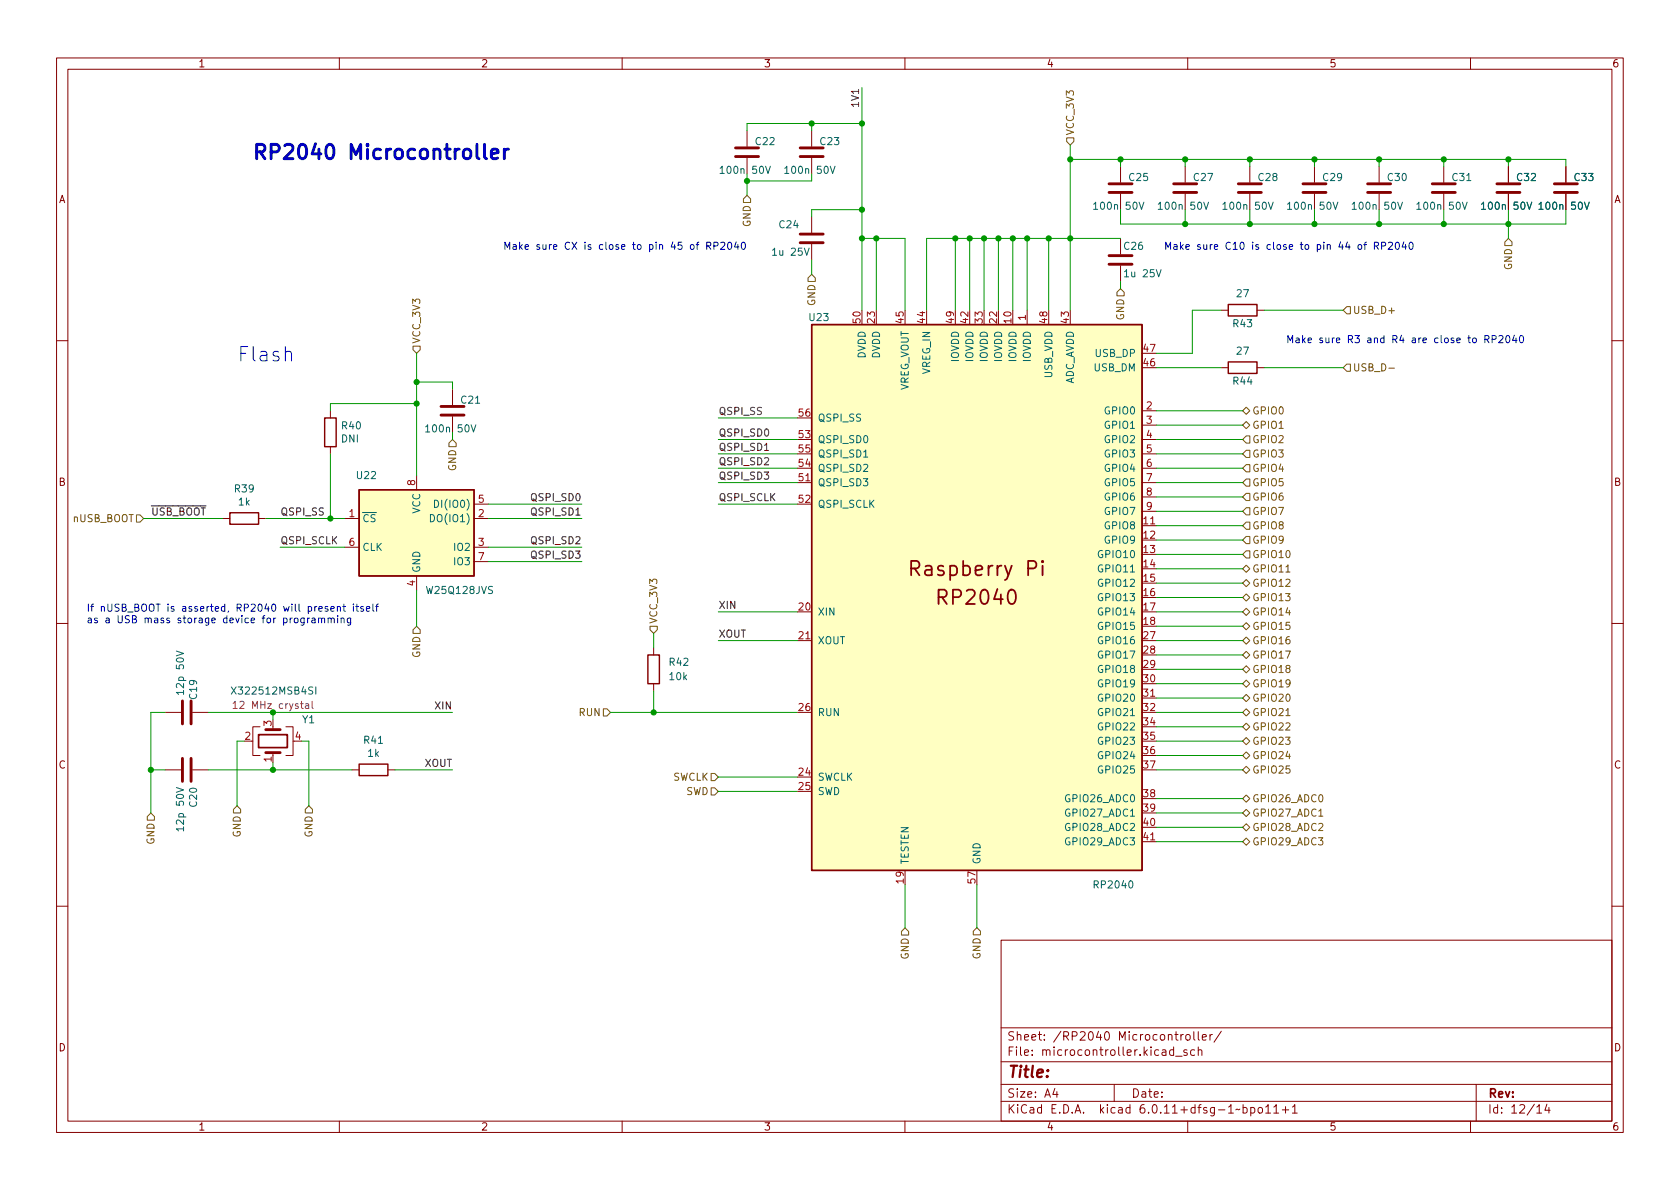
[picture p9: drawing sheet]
<svg xmlns="http://www.w3.org/2000/svg" width="297mm" height="210mm" viewBox="0 0 297 210" stroke-linecap="round" stroke-linejoin="round" font-family="sans-serif">
<g fill="none" stroke="#840000" stroke-width=".18">
<path d="M10 10.2h277v190.1h-277zM12 12.2h273v186.1h-273zM60 10.2v2M110 10.2v2M160 10.2v2M210 10.2v2M260 10.2v2M132.1 23.1v2.8M132.1 27.9v2.8M143.5 23.1v2.8M143.5 27.9v2.8M143.5 38.3v2.8"/>
<path d="M198.1 29.5v2.8M198.1 34.3v2.8M209.5 29.5v2.8M209.5 34.3v2.8M221 29.5v2.8M221 34.3v2.8M232.4 29.5v2.8M232.4 34.3v2.8M243.8 29.5v2.8M243.8 34.3v2.8M255.3 29.5v2.8M255.3 34.3v2.8"/>
<path d="M266.7 29.5v2.8M266.7 34.3v2.8M276.9 29.5v2.8M276.9 34.3v2.8M143.5 43.2v2.8M152.4 54.9v2.5M154.9 54.9v2.5M160 54.9v2.5M163.8 54.9v2.5M168.9 54.9v2.5M171.4 54.9v2.5M174 54.9v2.5"/>
<path d="M176.5 54.9v2.5M179.1 54.9v2.5M181.6 54.9v2.5M185.4 54.9v2.5M189.2 54.9v2.5M198.1 42.2v2.8M198.1 47v2.8M215.9 54.9h1.3M222.2 54.9h1.3M10 60.2h2M58.4 72.6v1.3M58.4 79v1.3"/>
<path d="M80 68.8v2.8M80 73.7v2.7M141 77.7h2.5M141 73.9h2.5M201.9 72.6h2.6M201.9 75.2h2.6M201.9 77.7h2.6M201.9 65h2.6M201.9 62.5h2.6M215.9 65h1.3M222.2 65h1.3M285 60.2h2"/>
<path d="M39.4 91.7h1.2M45.7 91.7h1.3M61 91.7h2.5M61 96.8h2.5M73.7 84.1v2.5M83.8 91.7h2.6M83.8 96.8h2.6M83.8 89.1h2.6M83.8 99.3h2.6M141 89.1h2.5M141 80.3h2.5M141 85.3h2.5"/>
<path d="M141 82.8h2.5M201.9 93h2.6M201.9 95.5h2.6M201.9 98h2.6M201.9 80.3h2.6M201.9 85.3h2.6M201.9 82.8h2.6M201.9 87.9h2.6M201.9 90.4h2.6M10 110.2h2M73.7 101.8v2.6M115.6 114.5v1.3"/>
<path d="M141 108.2h2.5M141 113.3h2.5M201.9 100.6h2.6M201.9 103.1h2.6M201.9 105.7h2.6M201.9 108.2h2.6M201.9 110.7h2.6M201.9 113.3h2.6M201.9 115.8h2.6M201.9 118.4h2.6M285 110.2h2M29.2 126h2.8"/>
<path d="M29.2 136.1h2.8M34 126h2.8M34 136.1h2.8M44.4 131.1h.3M46 128.5h-1.3v5.1h1.3M48.3 133.1v1.8M50.5 128.5h1.3v5.1h-1.3M62.2 136.1h1.3M68.6 136.1h1.2M115.6 120.9v1.3M141 126h2.5M141 137.4h2.5"/>
<path d="M141 139.9h2.5M201.9 126h2.6M201.9 136.1h2.6M201.9 131.1h2.6M201.9 120.9h2.6M201.9 123.4h2.6M201.9 128.5h2.6M201.9 133.6h2.6M160 153.9v2.6M172.7 153.9v2.6M201.9 141.2h2.6M201.9 143.8h2.6"/>
<path d="M201.9 146.3h2.6M201.9 148.8h2.6M10 160.2h2M177 166.3h108v32h-108zM285 160.2h2M60 198.3v2M110 198.3v2M160 198.3v2M177 194.8h108M177 191.8h108M177 187.8h108M177 181.8h108"/>
<path d="M182.5 186.5v.1M182.5 185.7v.1M184.6 183.8v.1M184.6 183v.1M195.4 182.6l.2-.2a.81 .81 0 0 1 .6 .7 .81 .81 0 0 1-.3 .8h-.1a.81 .81 0 0 1-.4-1.3zM197 191.8v3M207.9 186.8h1.1M209.9 185.7l-.4-.1-.2 .2 .1 .3 .5 .1v.4h-.6M210 198.3v2M211.2 185.7l-.4-.1-.3 .3v.4l.1 .3h.6M211.9 185.8l.2-.2 .3 .1 .1 .9M211.9 185.1v1.5"/>
<path d="M212.6 183.4l.7-.1-.1-.3-.4-.1-.2 .2v.8h.6M213.9 182.9v1M214.4 182.9l-.3 .1-.2 .2M215.9 182.4l-1.3 1.9M223.8 196.8h.8M225.2 195.8l.4-.5v1.5M225.2 196.8h.9M226.7 196.3h1.2M227.3 195.7v1.1M228.5 195.8l.4-.5v1.5M228.5 196.8h.9M260 198.3v2"/>
<path d="M261 191.8v6.5M273.5 195.3l-.4 1h1M273.9 195.8v1"/>
</g>
<g fill="none" stroke="#840000" stroke-width=".51">
<path d="M130 27.7h4.1M130 26.2h4.1M141.5 27.7h4M141.5 26.2h4M196.1 34h4.1M196.1 32.5h4.1M207.5 34h4.1M207.5 32.5h4.1M218.9 34h4.1M218.9 32.5h4.1M230.4 34h4M230.4 32.5h4"/>
<path d="M241.8 34h4.1M241.8 32.5h4.1M253.2 34h4.1M253.2 32.5h4.1M264.7 34h4M264.7 32.5h4M274.8 34h4.1M274.8 32.5h4.1M141.5 42.9h4M141.5 41.4h4M196.1 46.7h4.1M196.1 45.2h4.1"/>
<path d="M78 73.4h4M78 71.9h4M32.3 123.9v4.1M32.3 134.1v4.1M33.8 123.9v4.1M33.8 134.1v4.1M47 133.1h2.5M47 129h2.5"/>
</g>
<g fill="none" stroke="#006464" stroke-width=".18">
<path d="M131 29.9l.2-.1 .3 .1 .1 .8M142.4 29.9l.2-.1 .3 .1 .1 .8M197.1 36.3l.1-.1h.3l.1 .8M208.5 36.3l.2-.1h.3v.8M219.9 36.3l.2-.1h.3l.1 .8M231.3 36.3l.2-.1h.3l.1 .8M242.8 36.3l.2-.1h.3v.8M254.2 36.3l.2-.1h.3v.8M259.3 31.9h.8M265.6 36.3l.2-.1h.3l.1 .8M275.8 36.3l.2-.1h.3v.8M78.9 75.7l.2-.2 .3 .1 .1 .8"/>
<path d="M84.1 71.3h.7M64.1 90.6h2.5M65.1 91.1a.6 .6 0 0 0-.8 .4 .6 .6 0 0 0 .6 .8l.2-.2M66.3 91.1l-.5-.1-.1 .1v.4l.5 .2 .1 .3-.2 .3-.5-.1M82.6 90.8a1.46 1.46 0 0 1 0 1.9M82.6 88.3a1.46 1.46 0 0 1 0 1.9M87.1 103.8l-.5-.1-.2 .1v.4l.6 .2 .1 .3-.3 .3-.4-.1M199.9 101.2h.7M55.3 121.5h-.5l-.2 .1v.4l.6 .2 .1 .3-.2 .2h-.5M55.8 121.5v1.2M66.9 131.5h.7M199.9 126.6h.7"/>
<path d="M199.7 155.9l.2-.1a.68 .68 0 0 1 .4 .6 .68 .68 0 0 1-.4 .6l-.2-.1-.1-.4zM199.9 144.3h.7"/>
</g>
<path d="M143.5 57.4h58.4v96.5h-58.4zM217.2 53.8h5v2.1h-5zM57.4 73.9h2v5.1h-2zM217.2 64h5v2h-5zM40.6 90.7h5.1v2h-5.1zM63.5 86.6h20.3v15.2h-20.3zM114.6 115.8h2v5.1h-2zM63.5 135.1h5.1v2.1h-5.1z" fill="none" stroke="#840000" stroke-width=".25"/>
<path d="M45.7 129.9h5.1v2.3h-5.1z" fill="none" stroke="#840000" stroke-width=".3"/>
<path d="M55.2 124v1.1l.2 .2" fill="none" stroke="#840084" stroke-width=".18"/>
<g fill="#ffffc2" stroke="#ffffc2" stroke-width=".18">
<path d="M63.5 86.6h20.3v15.2h-20.3z"/>
<path d="M143.5 57.4h58.4v96.5h-58.4z"/>
</g>
<path d="M177.7 100l.6 1.7M178.4 104.5a.61 .61 0 0 1 .6-.2 .61 .61 0 0 1 .5 .5 1.49 1.49 0 0 1-.5 2 .65 .65 0 0 1-.7-.5 2.17 2.17 0 0 1 .1-1.8zM178.9 100l-.9 2.3-.3 .3" fill="none" stroke="#840000" stroke-width=".32"/>
<path d="M142.5 85h.7M203.4 92.6h.8M142.5 113h.7M203.4 123.1h.8M203.4 148.5h.8" fill="none" stroke="#a90000" stroke-width=".18"/>
<g fill="none" stroke="#725600" stroke-width=".18">
<path d="M131.4 35.2l.7-.7 .6 .7v.6h-1.3zM188.6 24.4h1.3v.6l-.7 .6-.6-.6zM143.5 48.5l.6 .6v.7h-1.2v-.7zM198.1 51l.7 .7v.6h-1.3v-.6zM238.1 54.2h.7v1.3h-.7l-.6-.6zM266.7 42.2l.6 .6v.6h-1.2v-.6zM73 61.2h1.3v.6l-.6 .7-.7-.7zM80 77.7l.6 .7v.6h-1.2v-.6zM219.7 75.2l.6-.7 .7 .7-.7 .6zM220.3 77.1h.7v1.3h-.7l-.6-.7zM220.3 72l.7 .6-.7 .7-.6-.7zM220.3 79.6h.7v1.3h-.7l-.6-.6z"/>
<path d="M238.1 64.4h.7v1.3h-.7l-.6-.7zM245.6 65.1h.9M24.1 91.1h.7l.6 .6-.6 .6h-.7zM220.3 97.4h.7v1.3h-.7l-.6-.7zM220.3 92.3h.7v1.3h-.7l-.6-.6zM220.3 82.2h.7v1.2h-.7l-.6-.6zM220.3 89.8h.7v1.3h-.7l-.6-.7zM220.3 84.7h.7v1.3h-.7l-.6-.7zM220.3 87.2h.7v1.3h-.7l-.6-.6zM220.3 94.9h.7v1.2h-.7l-.6-.6zM73 111.4l.7-.7 .6 .7v.6h-1.3zM114.9 110.7h1.3v.7l-.6 .6-.7-.6z"/>
<path d="M219.7 118.4l.6-.7 .7 .7-.7 .6zM219.7 115.8l.6-.6 .7 .6-.7 .7zM219.7 110.7l.6-.6 .7 .6-.7 .7zM219.7 100.6l.6-.7 .7 .7-.7 .6zM219.7 105.7l.6-.7 .7 .7-.7 .6zM219.7 103.1l.6-.6 .7 .6-.7 .7zM219.7 113.3l.6-.7 .7 .7-.7 .6zM220.3 107.6l.7 .6-.7 .6-.6-.6zM227.4 101.2h.7M106.7 125.3h.6l.6 .7-.6 .6h-.6zM125.7 139.3h.7l.6 .6-.6 .7h-.7zM125.7 136.8h.7l.6 .6-.6 .6h-.7z"/>
<path d="M219.7 133.6l.6-.6 .7 .6-.7 .6zM219.7 128.5l.6-.6 .7 .6-.7 .7zM219.7 136.1l.6-.6 .7 .6-.7 .7zM219.7 126l.6-.7 .7 .7-.7 .6zM219.7 120.9l.6-.6 .7 .6-.7 .6zM219.7 123.4l.6-.6 .7 .6-.7 .7zM220.3 130.4l.7 .7-.7 .6-.6-.6zM227.4 126.6h.7M26.7 143.8l.6 .6v.6h-1.3v-.6zM41.3 143.1l.6-.6 .6 .6v.7h-1.2zM54.6 142.5l.6 .6v.7h-1.2v-.7zM219.7 148.8l.6-.6 .7 .6-.7 .7z"/>
<path d="M219.7 141.2l.6-.6 .7 .6-.7 .7zM219.7 146.3l.6-.6 .7 .6-.7 .6zM219.7 143.8l.6-.7 .7 .7-.7 .6zM233.2 144.3h.7M160 164.1l.7 .6v.6h-1.3v-.6zM172.1 164.7l.6-.7 .7 .7v.6h-1.3z"/>
</g>
<path d="M57.8 25.8a.61 .61 0 0 1 .7-.3 .61 .61 0 0 1 .4 .5 1.49 1.49 0 0 1-.5 2.1 .65 .65 0 0 1-.7-.5 2.17 2.17 0 0 1 .1-1.8zM89.2 26.4v1.7M89.9 26.4a.65 .65 0 0 0-.7 .5" fill="none" stroke="#0000c2" stroke-width=".51"/>
<g fill="none" stroke="#0000c2" stroke-width=".18">
<path d="M114.9 43.3h.3l.3 .2-.2 .5h-.4M114.9 43.3v1.2M119 42.8l-.3 .9h.8M122.2 43.3h.3l.2 .2v.4l-.2 .2-.3-.1-.1-.1zM125 43.5l.6-.1 .1-.1-.1-.4-.6-.1v1.3M125.3 43.5l.4 .6M232.9 43.3h.4l.2 .2-.1 .5h-.5M232.9 43.3v1.2M237 42.8l-.3 .9h.8M240.2 43.3h.3l.3 .2v.4l-.3 .2-.3-.1-.1-.1zM243 43.5l.6-.1 .1-.1v-.4l-.7-.1v1.3M243.3 43.5l.4 .6"/>
<path d="M254.3 59.8h-.4l-.2 .2 .1 .5h.5M259.5 59.8h.5M259.7 59.3v1.1l.3 .2M260.4 59.9l.2-.1 .4 .1v.5l-.1 .1-.3 .1-.2-.1zM262.5 60l.6-.1 .2-.1-.1-.3-.7-.2v1.3M262.8 60l.5 .6M40.4 108l-.1 .3M46.3 109.3h.5M50.2 109.4l.3-.1 .3 .2-.2 .6h-.4M50.2 109.3v1.3M54.5 107.3l.4-.1 .2 .3-.1 .5h-.5M54.5 107.2v1.3"/>
<path d="M62 109.3v1l-.2 .3-.3-.1M62 109.4l-.4-.1-.2 .2 .1 .6h.5M62.5 106.8v.1M62.5 107.2v.9"/>
</g>
<g fill="none" stroke="#009600" stroke-width=".18">
<path d="M152.4 15.5v39.4M132.1 30.7v3.8M143.5 21.8v1.3M143.5 30.7v1.3h-11.4M152.4 21.8h-20.3v1.3M152.4 37.1h-8.9v1.2M189.2 28.2h87.7v1.3M189.2 25.6v29.3M198.1 28.2v1.3M198.1 37.1v2.5h78.8v-2.5M209.5 28.2v1.3M209.5 37.1v2.5"/>
<path d="M221 28.2v1.3M221 37.1v2.5M232.4 28.2v1.3M232.4 37.1v2.5M243.8 28.2v1.3M243.8 37.1v2.5M255.3 28.2v1.3M255.3 37.1v2.5M266.7 28.2v1.3M266.7 37.1v5.1M143.5 46v2.5M152.4 42.2h7.6v12.7"/>
<path d="M154.9 42.2v12.7M168.9 42.2v12.7M171.4 42.2v12.7M174 42.2v12.7M176.5 42.2v12.7M179.1 42.2v12.7M181.6 42.2v12.7M185.4 42.2v12.7M198.1 42.2h-34.3v12.7M198.1 49.8v1.2M215.9 54.9h-5.1v7.6h-6.3M223.5 54.9h14"/>
<path d="M73.7 62.5v21.6M73.7 67.6h6.3v1.2M73.7 71.4h-15.3v1.2M80 76.4v1.3M127 77.7h14M127 73.9h14M204.5 72.6h15.2M204.5 75.2h15.2M204.5 77.7h15.2M204.5 65h11.4M223.5 65h14M25.4 91.7h14"/>
<path d="M47 91.7h14M49.5 96.8h11.5M58.4 80.3v11.4M86.4 89.1h16.5M86.4 96.8h16.5M86.4 91.7h16.5M86.4 99.3h16.5M127 80.3h14M127 82.8h14M127 85.3h14M127 89.1h14M204.5 80.3h15.2"/>
<path d="M204.5 82.8h15.2M204.5 90.4h15.2M204.5 98h15.2M204.5 93h15.2M204.5 87.9h15.2M204.5 85.3h15.2M204.5 95.5h15.2M73.7 104.4v6.3M115.6 112v2.5M127 108.2h14M127 113.3h14M204.5 118.4h15.2"/>
<path d="M204.5 110.7h15.2M204.5 115.8h15.2M204.5 105.7h15.2M204.5 103.1h15.2M204.5 100.6h15.2M204.5 108.2h15.2M204.5 113.3h15.2M26.7 136.1h2.5M29.2 126h-2.5v17.8M36.8 126h43.2M36.8 136.1h25.4M43.2 131.1h-1.3v11.4"/>
<path d="M48.3 126v1.2M48.3 134.9v1.2M53.3 131.1h1.3v11.4M69.8 136.1h10.2M107.9 126h33.1M115.6 122.2v3.8M127 137.4h14M127 139.9h14M204.5 126h15.2M204.5 136.1h15.2M204.5 128.5h15.2M204.5 120.9h15.2"/>
<path d="M204.5 131.1h15.2M204.5 123.4h15.2M204.5 133.6h15.2M160 156.5v7.6M172.7 156.5v7.6M204.5 146.3h15.2M204.5 143.8h15.2M204.5 148.8h15.2M204.5 141.2h15.2"/>
</g>
<g fill="#009600" stroke="#009600" stroke-width=".18">
<circle cx="174" cy="42.2" r=".46"/>
<circle cx="176.5" cy="42.2" r=".46"/>
<circle cx="179.1" cy="42.2" r=".46"/>
<circle cx="181.6" cy="42.2" r=".46"/>
<circle cx="26.7" cy="136.1" r=".46"/>
<circle cx="48.3" cy="126" r=".46"/>
<circle cx="48.3" cy="136.1" r=".46"/>
<circle cx="58.4" cy="91.7" r=".46"/>
<circle cx="221" cy="28.2" r=".46"/>
<circle cx="209.5" cy="28.2" r=".46"/>
<circle cx="209.5" cy="39.6" r=".46"/>
<circle cx="185.4" cy="42.2" r=".46"/>
<circle cx="189.2" cy="28.2" r=".46"/>
<circle cx="189.2" cy="42.2" r=".46"/>
<circle cx="232.4" cy="39.6" r=".46"/>
<circle cx="221" cy="39.6" r=".46"/>
<circle cx="232.4" cy="28.2" r=".46"/>
<circle cx="198.1" cy="28.2" r=".46"/>
<circle cx="132.1" cy="32" r=".46"/>
<circle cx="73.7" cy="67.6" r=".46"/>
<circle cx="73.7" cy="71.4" r=".46"/>
<circle cx="255.3" cy="39.6" r=".46"/>
<circle cx="266.7" cy="39.6" r=".46"/>
<circle cx="255.3" cy="28.2" r=".46"/>
<circle cx="243.8" cy="28.2" r=".46"/>
<circle cx="266.7" cy="28.2" r=".46"/>
<circle cx="243.8" cy="39.6" r=".46"/>
<circle cx="115.6" cy="126" r=".46"/>
<circle cx="171.4" cy="42.2" r=".46"/>
<circle cx="168.9" cy="42.2" r=".46"/>
<circle cx="152.4" cy="37.1" r=".46"/>
<circle cx="152.4" cy="42.2" r=".46"/>
<circle cx="154.9" cy="42.2" r=".46"/>
<circle cx="143.5" cy="21.8" r=".46"/>
<circle cx="152.4" cy="21.8" r=".46"/>
</g>
<g font-size="3.5" fill="#0000c2">
<text x="44.4" y="28.2">RP2040</text>
<text x="61.6" y="28.2">Microcontroller</text>
<text x="41.9" y="63.9">Flash</text>
</g>
<g font-size="3.5" fill="#840000">
<text x="160.3" y="102.6">Raspberry</text>
<text x="165.2" y="107.7">RP2040</text>
<text x="181.3" y="102.6">Pi</text>
</g>
<text font-size="2.8" fill="#840000" x="178" y="191.2">Title:</text>
<g font-size="2.1" fill="#840000">
<text x="178" y="184.5">Sheet:</text>
<text x="186.2" y="184.5">/RP2040</text>
<text x="197.8" y="184.5">Microcontroller/</text>
<text x="178" y="187.2">File:</text>
<text x="184.4" y="187.2">microcontroller.kicad_sch</text>
<text x="178" y="197.4">KiCad</text>
<text x="178" y="194.6">Size:</text>
<text x="184.7" y="194.6">A4</text>
<text x="185.7" y="197.4">E.D.A.</text>
<text x="194.6" y="197.4">kicad</text>
<text x="200" y="194.6">Date:</text>
<text x="201.8" y="197.4">6.0.11+dfsg-1~bpo11+1</text>
<text x="263" y="194.6">Rev:</text>
<text x="263" y="197.4">Id:</text>
<text x="267.1" y="197.4">12/14</text>
</g>
<g font-size="1.8" fill="#840000">
<text x="35" y="12.3">1</text>
<text x="85" y="12.3">2</text>
<text x="135" y="12.3">3</text>
<text x="185" y="12.3">4</text>
<text x="235" y="12.3">5</text>
<text x="285" y="12.3">6</text>
<text x="10.4" y="36.3">A</text>
<text x="285.4" y="36.3">A</text>
<text x="10.3" y="86.3">B</text>
<text x="285.3" y="86.3">B</text>
<text x="10.3" y="136.3">C</text>
<text x="285.3" y="136.3">C</text>
<text x="10.3" y="186.3">D</text>
<text x="285.3" y="186.3">D</text>
<text x="35" y="200.3">1</text>
<text x="85" y="200.3">2</text>
<text x="135" y="200.3">3</text>
<text x="185" y="200.3">4</text>
<text x="235" y="200.3">5</text>
<text x="285" y="200.3">6</text>
</g>
<g font-size="1.8" fill="#0f0f0f">
<text x="151.9" y="19.1" transform="rotate(-90 151.9 19.1)">1V1</text>
<text x="127" y="73.4">QSPI_SS</text>
<text x="127" y="77.2">QSPI_SD0</text>
<text x="127" y="79.7">QSPI_SD1</text>
<text x="127" y="82.3">QSPI_SD2</text>
<text x="93.6" y="88.6">QSPI_SD0</text>
<text x="127" y="84.8">QSPI_SD3</text>
<text x="127" y="88.6">QSPI_SCLK</text>
<text x="26.7" y="91.1">~{USB_BOOT}</text>
<text x="49.5" y="91.1">QSPI_SS</text>
<text x="93.6" y="91.1">QSPI_SD1</text>
<text x="49.5" y="96.2">QSPI_SCLK</text>
<text x="93.6" y="98.8">QSPI_SD3</text>
<text x="93.6" y="96.2">QSPI_SD2</text>
<text x="127" y="107.7">XIN</text>
<text x="127" y="112.7">XOUT</text>
<text x="76.7" y="125.4">XIN</text>
<text x="75" y="135.6">XOUT</text>
</g>
<g font-size="1.8" fill="#725600">
<text x="190.3" y="24" transform="rotate(-90 190.3 24)">VCC_3V3</text>
<text x="133.1" y="40.2" transform="rotate(-90 133.1 40.2)">GND</text>
<text x="267.7" y="47.8" transform="rotate(-90 267.7 47.8)">GND</text>
<text x="144.5" y="54.2" transform="rotate(-90 144.5 54.2)">GND</text>
<text x="199.1" y="56.7" transform="rotate(-90 199.1 56.7)">GND</text>
<text x="239.1" y="55.9">USB_D+</text>
<text x="74.7" y="60.8" transform="rotate(-90 74.7 60.8)">VCC_3V3</text>
<text x="239.1" y="66">USB_D-</text>
<text x="221.4" y="73.7">GPIO0</text>
<text x="221.4" y="76.2">GPIO1</text>
<text x="81" y="83.4" transform="rotate(-90 81 83.4)">GND</text>
<text x="221.4" y="78.7">GPIO2</text>
<text x="221.4" y="83.8">GPIO4</text>
<text x="221.4" y="81.3">GPIO3</text>
<text x="221.4" y="86.4">GPIO5</text>
<text x="221.4" y="88.9">GPIO6</text>
<text x="12.8" y="92.7">nUSB_BOOT</text>
<text x="221.4" y="94">GPIO8</text>
<text x="221.4" y="91.4">GPIO7</text>
<text x="221.4" y="99.1">GPIO10</text>
<text x="221.4" y="101.6">GPIO11</text>
<text x="221.4" y="96.5">GPIO9</text>
<text x="221.4" y="106.7">GPIO13</text>
<text x="221.4" y="104.1">GPIO12</text>
<text x="116.6" y="110.4" transform="rotate(-90 116.6 110.4)">VCC_3V3</text>
<text x="221.4" y="111.8">GPIO15</text>
<text x="221.4" y="109.2">GPIO14</text>
<text x="74.7" y="116.4" transform="rotate(-90 74.7 116.4)">GND</text>
<text x="221.4" y="119.4">GPIO18</text>
<text x="221.4" y="116.8">GPIO17</text>
<text x="221.4" y="114.3">GPIO16</text>
<text x="221.4" y="121.9">GPIO19</text>
<text x="221.4" y="124.5">GPIO20</text>
<text x="102.2" y="127">RUN</text>
<text x="221.4" y="129.5">GPIO22</text>
<text x="221.4" y="127">GPIO21</text>
<text x="221.4" y="134.6">GPIO24</text>
<text x="221.4" y="132.1">GPIO23</text>
<text x="221.4" y="137.2">GPIO25</text>
<text x="119" y="138.4">SWCLK</text>
<text x="121.3" y="141">SWD</text>
<text x="221.4" y="142.2">GPIO26_ADC0</text>
<text x="27.7" y="149.4" transform="rotate(-90 27.7 149.4)">GND</text>
<text x="42.9" y="148.2" transform="rotate(-90 42.9 148.2)">GND</text>
<text x="55.6" y="148.2" transform="rotate(-90 55.6 148.2)">GND</text>
<text x="221.4" y="149.9">GPIO29_ADC3</text>
<text x="221.4" y="147.3">GPIO28_ADC2</text>
<text x="221.4" y="144.8">GPIO27_ADC1</text>
<text x="161" y="169.8" transform="rotate(-90 161 169.8)">GND</text>
<text x="173.7" y="169.7" transform="rotate(-90 173.7 169.7)">GND</text>
</g>
<g font-size="1.8" fill="#006464">
<text x="133.4" y="26">C22</text>
<text x="144.8" y="26">C23</text>
<text x="127" y="31.1">100n</text>
<text x="132.9" y="31.1">50V</text>
<text x="138.4" y="31.1">100n</text>
<text x="144.3" y="31.1">50V</text>
<text x="199.4" y="32.4">C25</text>
<text x="210.8" y="32.4">C27</text>
<text x="222.3" y="32.4">C28</text>
<text x="233.7" y="32.4">C29</text>
<text x="245.1" y="32.4">C30</text>
<text x="256.5" y="32.4">C31</text>
<text x="268" y="32.4">C32</text>
<text x="278.1" y="32.4">C33</text>
<text x="137.5" y="40.7">C24</text>
<text x="193" y="37.5">100n</text>
<text x="198.9" y="37.5">50V</text>
<text x="204.5" y="37.5">100n</text>
<text x="210.4" y="37.5">50V</text>
<text x="215.9" y="37.5">100n</text>
<text x="221.8" y="37.5">50V</text>
<text x="227.3" y="37.5">100n</text>
<text x="233.2" y="37.5">50V</text>
<text x="238.8" y="37.5">100n</text>
<text x="244.7" y="37.5">50V</text>
<text x="250.2" y="37.5">100n</text>
<text x="256.1" y="37.5">50V</text>
<text x="261.6" y="37.5">100n</text>
<text x="267.5" y="37.5">50V 100n</text>
<text x="277.7" y="37.5">50V</text>
<text x="136.3" y="45.6">1u</text>
<text x="139.8" y="45.6">25V</text>
<text x="198.5" y="44.6">C26</text>
<text x="198.5" y="49.4">1u</text>
<text x="202" y="49.4">25V</text>
<text x="218.4" y="52.9">27</text>
<text x="142.8" y="57.2">U23</text>
<text x="217.8" y="58.2">R43</text>
<text x="153.4" y="63.5" transform="rotate(-90 153.4 63.5)">DVDD</text>
<text x="156" y="63.5" transform="rotate(-90 156 63.5)">DVDD</text>
<text x="169.9" y="64.1" transform="rotate(-90 169.9 64.1)">IOVDD</text>
<text x="172.5" y="64.1" transform="rotate(-90 172.5 64.1)">IOVDD</text>
<text x="175" y="64.1" transform="rotate(-90 175 64.1)">IOVDD</text>
<text x="177.6" y="64.1" transform="rotate(-90 177.6 64.1)">IOVDD</text>
<text x="180.1" y="64.1" transform="rotate(-90 180.1 64.1)">IOVDD</text>
<text x="182.6" y="64.1" transform="rotate(-90 182.6 64.1)">IOVDD</text>
<text x="193.4" y="63.5">USB_DP</text>
<text x="218.4" y="63.1">27</text>
<text x="81.3" y="71.8">C21</text>
<text x="161" y="69" transform="rotate(-90 161 69)">VREG_VOUT</text>
<text x="164.9" y="66.2" transform="rotate(-90 164.9 66.2)">VREG_IN</text>
<text x="186.4" y="67" transform="rotate(-90 186.4 67)">USB_VDD</text>
<text x="190.3" y="67.9" transform="rotate(-90 190.3 67.9)">ADC_AVDD</text>
<text x="193.3" y="66">USB_DM</text>
<text x="217.8" y="68.4">R44</text>
<text x="60.2" y="76.3">R40</text>
<text x="74.9" y="76.8">100n</text>
<text x="80.8" y="76.8">50V</text>
<text x="144.5" y="74.9">QSPI_SS</text>
<text x="195.1" y="73.7">GPIO0</text>
<text x="195.1" y="76.2">GPIO1</text>
<text x="60.2" y="78.6">DNI</text>
<text x="144.5" y="78.7">QSPI_SD0</text>
<text x="144.5" y="83.8">QSPI_SD2</text>
<text x="144.5" y="81.3">QSPI_SD1</text>
<text x="195.1" y="78.7">GPIO2</text>
<text x="195.1" y="81.3">GPIO3</text>
<text x="195.1" y="83.8">GPIO4</text>
<text x="41.3" y="87.5">R39</text>
<text x="42" y="89.8">1k</text>
<text x="62.8" y="85.1">U22</text>
<text x="144.5" y="86.4">QSPI_SD3</text>
<text x="195.1" y="86.4">GPIO5</text>
<text x="195.1" y="88.9">GPIO6</text>
<text x="74.7" y="90.9" transform="rotate(-90 74.7 90.9)">VCC</text>
<text x="75.7" y="92.7">DO(IO1)</text>
<text x="76.4" y="90.2">DI(IO0)</text>
<text x="144.5" y="90.2">QSPI_SCLK</text>
<text x="195.1" y="94">GPIO8</text>
<text x="195.1" y="91.4">GPIO7</text>
<text x="64" y="97.8">CLK</text>
<text x="74.7" y="101.3" transform="rotate(-90 74.7 101.3)">GND</text>
<text x="80" y="97.8">IO2</text>
<text x="80" y="100.3">IO3</text>
<text x="193.9" y="99.1">GPIO10</text>
<text x="193.9" y="101.6">GPIO11</text>
<text x="195.1" y="96.5">GPIO9</text>
<text x="75.2" y="105.4">W25Q128JVS</text>
<text x="193.9" y="104.1">GPIO12</text>
<text x="193.9" y="106.7">GPIO13</text>
<text x="144.5" y="109.2">XIN</text>
<text x="193.9" y="109.2">GPIO14</text>
<text x="193.9" y="111.8">GPIO15</text>
<text x="32.9" y="118.4" transform="rotate(-90 32.9 118.4)">50V</text>
<text x="118.1" y="118.1">R42</text>
<text x="144.5" y="114.3">XOUT</text>
<text x="193.9" y="114.3">GPIO16</text>
<text x="193.9" y="116.8">GPIO17</text>
<text x="193.9" y="119.4">GPIO18</text>
<text x="32.9" y="123.1" transform="rotate(-90 32.9 123.1)">12p</text>
<text x="35.2" y="123.9" transform="rotate(-90 35.2 123.9)">C19</text>
<text x="40.6" y="123.2">X322512MSB4SI</text>
<text x="118.1" y="120.7">10k</text>
<text x="193.9" y="121.9">GPIO19</text>
<text x="193.9" y="124.5">GPIO20</text>
<text x="53.3" y="128.3">Y1</text>
<text x="64.1" y="131.9">R41</text>
<text x="144.5" y="127">RUN</text>
<text x="193.9" y="127">GPIO21</text>
<text x="193.9" y="129.5">GPIO22</text>
<text x="64.8" y="134.2">1k</text>
<text x="193.9" y="132.1">GPIO23</text>
<text x="193.9" y="134.6">GPIO24</text>
<text x="193.9" y="137.2">GPIO25</text>
<text x="32.9" y="142.6" transform="rotate(-90 32.9 142.6)">50V</text>
<text x="35.2" y="142.9" transform="rotate(-90 35.2 142.9)">C20</text>
<text x="144.5" y="138.4">SWCLK</text>
<text x="144.5" y="141">SWD</text>
<text x="188.1" y="142.2">GPIO26_ADC0</text>
<text x="32.9" y="147.3" transform="rotate(-90 32.9 147.3)">12p</text>
<text x="188.1" y="144.8">GPIO27_ADC1</text>
<text x="188.1" y="147.3">GPIO28_ADC2</text>
<text x="188.1" y="149.9">GPIO29_ADC3</text>
<text x="161" y="152.9" transform="rotate(-90 161 152.9)">TESTEN</text>
<text x="173.7" y="152.9" transform="rotate(-90 173.7 152.9)">GND</text>
<text x="193.1" y="157.5">RP2040</text>
</g>
<g font-size="1.8" fill="#0000c2">
<text x="88.9" y="44.2">Make</text>
<text x="94.7" y="44.2">sure</text>
<text x="99.9" y="44.2">CX is</text>
<text x="106.3" y="44.2">close</text>
<text x="112.4" y="44.2">to</text>
<text x="115.4" y="44.2">pin</text>
<text x="119.4" y="44.2">45</text>
<text x="123" y="44.2">of</text>
<text x="126" y="44.2">RP2040</text>
<text x="205.7" y="44.2">Make</text>
<text x="211.6" y="44.2">sure</text>
<text x="216.7" y="44.2">C10</text>
<text x="221.6" y="44.2">is</text>
<text x="224.3" y="44.2">close</text>
<text x="230.5" y="44.2">to</text>
<text x="233.4" y="44.2">pin</text>
<text x="237.5" y="44.2">44</text>
<text x="241" y="44.2">of</text>
<text x="244" y="44.2">RP2040</text>
<text x="227.3" y="60.7">Make</text>
<text x="233.2" y="60.7">sure</text>
<text x="238.3" y="60.7">R3</text>
<text x="241.9" y="60.7">and</text>
<text x="246.5" y="60.7">R4</text>
<text x="250.1" y="60.7">are</text>
<text x="254.2" y="60.7">close</text>
<text x="263.4" y="60.7">RP2040</text>
<text x="15.2" y="108.2">If</text>
<text x="15.2" y="110.2">as</text>
<text x="17.7" y="108.2">nUSB_BOOT</text>
<text x="18.5" y="110.2">a</text>
<text x="20.8" y="110.2">USB</text>
<text x="25.7" y="110.2">mass</text>
<text x="29.6" y="108.2">is</text>
<text x="31.8" y="110.2">storage</text>
<text x="32.4" y="108.2">asserted,</text>
<text x="40" y="110.2">device</text>
<text x="42.2" y="108.2">RP2040</text>
<text x="47.1" y="110.2">for</text>
<text x="50.7" y="108.2">will</text>
<text x="50.8" y="110.2">programming</text>
<text x="55" y="108.2">present</text>
<text x="63.2" y="108.2">itself</text>
</g>
<g font-size="1.8" fill="#a90000">
<text x="152.1" y="57.4" transform="rotate(-90 152.1 57.4)">50</text>
<text x="154.7" y="57.4" transform="rotate(-90 154.7 57.4)">23</text>
<text x="159.8" y="57.4" transform="rotate(-90 159.8 57.4)">45</text>
<text x="163.6" y="57.4" transform="rotate(-90 163.6 57.4)">44</text>
<text x="168.7" y="57.4" transform="rotate(-90 168.7 57.4)">49</text>
<text x="171.2" y="57.4" transform="rotate(-90 171.2 57.4)">42</text>
<text x="173.7" y="57.4" transform="rotate(-90 173.7 57.4)">33</text>
<text x="176.3" y="57.4" transform="rotate(-90 176.3 57.4)">22</text>
<text x="178.8" y="57.4" transform="rotate(-90 178.8 57.4)">10</text>
<text x="181.4" y="56.8" transform="rotate(-90 181.4 56.8)">1</text>
<text x="185.2" y="57.4" transform="rotate(-90 185.2 57.4)">48</text>
<text x="189" y="57.4" transform="rotate(-90 189 57.4)">43</text>
<text x="201.9" y="64.8">46</text>
<text x="201.9" y="62.2">47</text>
<text x="141" y="77.5">53</text>
<text x="141" y="73.7">56</text>
<text x="202.5" y="72.4">2</text>
<text x="202.5" y="74.9">3</text>
<text x="202.5" y="77.5">4</text>
<text x="141" y="82.5">54</text>
<text x="141" y="80">55</text>
<text x="202.5" y="80">5</text>
<text x="202.5" y="82.5">6</text>
<text x="73.4" y="86" transform="rotate(-90 73.4 86)">8</text>
<text x="84.4" y="88.9">5</text>
<text x="141" y="85.1">51</text>
<text x="141" y="88.9">52</text>
<text x="202.5" y="85.1">7</text>
<text x="202.5" y="87.6">8</text>
<text x="61.5" y="91.4">1</text>
<text x="84.4" y="91.4">2</text>
<text x="201.9" y="92.7">11</text>
<text x="201.9" y="95.2">12</text>
<text x="202.5" y="90.2">9</text>
<text x="61.5" y="96.5">6</text>
<text x="84.4" y="96.5">3</text>
<text x="84.4" y="99.1">7</text>
<text x="201.9" y="97.8">13</text>
<text x="201.9" y="100.3">14</text>
<text x="73.4" y="103.8" transform="rotate(-90 73.4 103.8)">4</text>
<text x="141" y="107.9">20</text>
<text x="201.9" y="102.9">15</text>
<text x="201.9" y="105.4">16</text>
<text x="201.9" y="107.9">17</text>
<text x="141" y="113">21</text>
<text x="201.9" y="110.5">18</text>
<text x="201.9" y="113">27</text>
<text x="201.9" y="115.6">28</text>
<text x="201.9" y="118.1">29</text>
<text x="141" y="125.7">26</text>
<text x="201.9" y="120.6">30</text>
<text x="201.9" y="123.2">31</text>
<text x="201.9" y="125.7">32</text>
<text x="43.1" y="130.8">2</text>
<text x="48" y="128.6" transform="rotate(-90 48 128.6)">3</text>
<text x="52" y="130.8">4</text>
<text x="201.9" y="128.3">34</text>
<text x="201.9" y="130.8">35</text>
<text x="48" y="134.9" transform="rotate(-90 48 134.9)">1</text>
<text x="141" y="137.2">24</text>
<text x="201.9" y="133.3">36</text>
<text x="201.9" y="135.9">37</text>
<text x="141" y="139.7">25</text>
<text x="201.9" y="141">38</text>
<text x="201.9" y="143.5">39</text>
<text x="201.9" y="146">40</text>
<text x="201.9" y="148.6">41</text>
<text x="159.8" y="156.5" transform="rotate(-90 159.8 156.5)">19</text>
<text x="172.5" y="156.5" transform="rotate(-90 172.5 156.5)">57</text>
</g>
<g font-size="1.8" fill="#840084">
<text x="40.9" y="125.7">12</text>
<text x="44.4" y="125.7">MHz</text>
<text x="49.4" y="125.7">crystal</text>
</g>
</svg>
